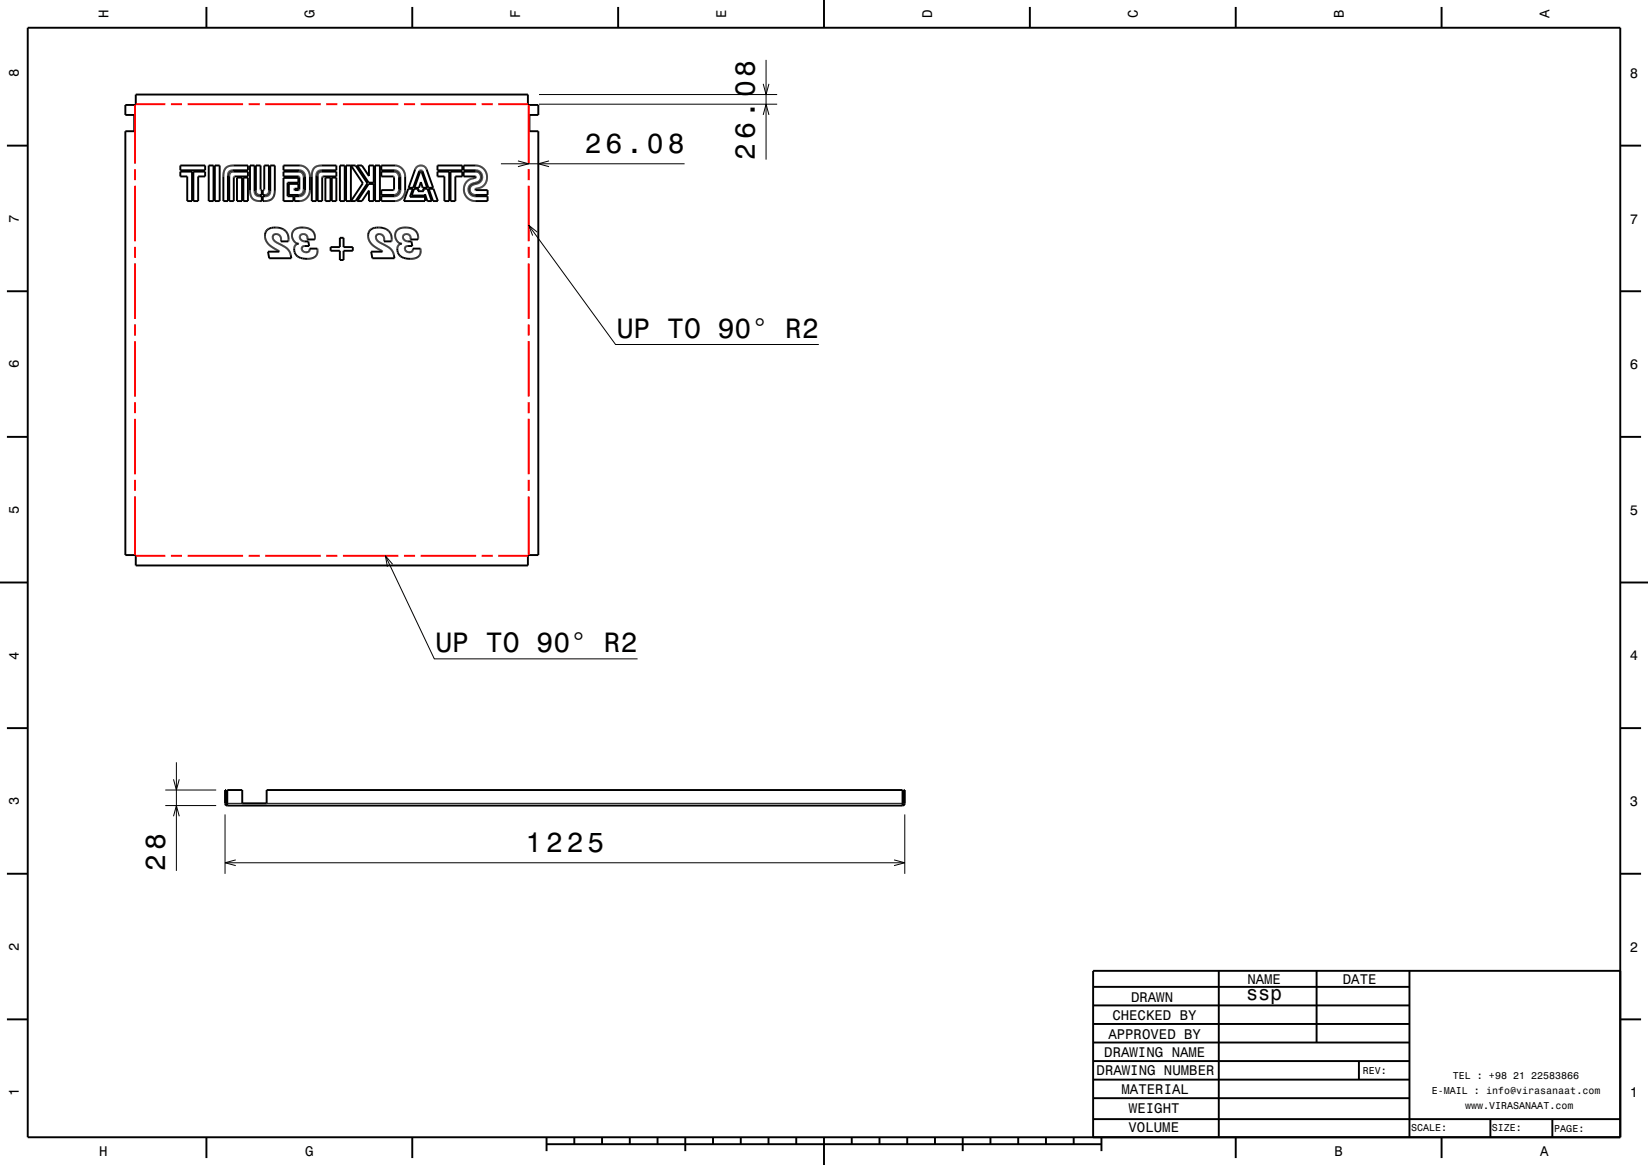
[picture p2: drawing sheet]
<svg xmlns="http://www.w3.org/2000/svg" width="297mm" height="210mm" viewBox="0 0 297 210" stroke-linecap="round" stroke-linejoin="round" font-family="sans-serif">
<g fill="none" stroke="#000" stroke-width=".18">
<path d="M97.1 17h43M97.1 18.8h43M137.5 15.1l.6 1.9 .5-1.9M138.1 10.8v18M90.3 29.5h33.1M93.3 29l2 .5-2 .5M98.9 29l-1.9 .5 1.9 .5M137.5 20.7l.6-1.9 .5 1.9M95.3 40.6l15.6 21.5h36.7M96.8 41.9l-1.5-1.3 .7 1.9M69.5 100.2l8.8 18.6h36.6M70.8 101.7l-1.3-1.5 .3 2"/>
<path d="M31.8 137.4v19.6M29.8 145.2h9.2M29.8 142.4h9.2M31.3 147.1l.5-1.9 .5 1.9M31.3 140.5l.5 1.9 .5-1.9M40.6 146.8v10.7M40.6 155.5h122.5M41 144.8h2.7M42.5 155l-1.9 .5 1.9 .5M48.1 144.8h114.6M161.1 155l2 .5-2 .5M163.1 146.8v10.7"/>
</g>
<g fill="none" stroke="#000" stroke-width=".35">
<path d="M5 5h287v200h-287zM22.6 18.9h1.9v-1.9h70.6v1.9h1.9v1.8h-1.6v3h1.6v76.4h-1.9v1.8h-70.6v-1.8h-1.9v-76.4h1.6v-3h-1.6zM37.2 1.3v3.7M74.3 1.3v3.7M111.4 1.3v3.7M148.5 0v5M185.6 1.3v3.7M222.7 1.3v3.7M259.8 1.3v3.7M1.2 26.3h3.8M32.5 30.9h2.1v5.3h-.9v-4.4h-1.2zM32.5 29.8h4.5v.9h-4.5z"/>
<path d="M34.8 30.9h2.2v.9h-1.3v4.4h-.9zM37.6 29.8h.9v6.4h-.9zM38.7 29.8h.9v6.4h-.9zM41.1 31.3h.1M41.3 31.7v4.5h.8v-4.3M41.3 31.7h.1M41.3 31.6h.1M41.3 31.5v.2M41.3 31.5v.1M41.3 31.4v.1M41.4 31.4h-.1M41.4 31.3v.1"/>
<path d="M41.6 30.8l-.4 .3-.1 .5M41.6 30.8l3.1-.1v-.9h-2.9a1.54 1.54 0 0 0-1.5 1.9v4.5h.8v-4.7M41.6 30.8h.1M41.6 31l-.2 .3M41.6 31l3.1-.1v.9l-2.5 .1M41.6 31h.1M41.7 31h.1M41.8 31h.1M42.1 31.9h.1M42.2 31.9h-.1M42.2 31.8v.1M42.7 32h.9v4.2h-.9z"/>
<path d="M43.9 32h.8v4.2h-.8zM45.9 34.5v.3M45.9 34.6v-4.8h-.8v4.5l.1 .9 .2 .5 .5 .4 1.3 .1v-.8l-1-.2M45.9 34.7h.1M45.9 34.8v.1M45.9 34.9h.1M45.9 34.9l.3 .3M46.1 35.1v.1M46.1 34.4v.1M46.1 34.5v.2M46.1 34.5v.1M46.1 34.6v.1"/>
<path d="M46.1 34.7l.2 .3M46.2 35.2h.1M46.3 35h.1M46.4 35v.1M46.8 35.1h.1M47 34.2v-4.4h-.9v4.7M47 34.2h.1M47 34.3h.1M47.1 34.3h.1v.8h-.8M47.5 34.3h-.1v.8h.5M47.5 34.3h.1M47.6 34.3v-4.5h.9v4.7"/>
<path d="M47.6 34.3h-.1M47.6 34.2h.1M47.6 34.1h.1M47.8 35.1h.1M48 35.1h-.1M48.1 35.1h-.1M48.1 35.1h.1M48.2 35.1h-.1M48.2 35.3h-.1M48.2 35v.1M48.2 35h.1M48.3 35h-.1"/>
<path d="M48.3 35.3h-.1M48.3 35h.1M48.3 35.3h.1M48.4 34.7l-.1 .3M48.4 34.6v.1M48.5 34.5v.1M48.5 34.5l-.1 .2M48.5 34.4v.1M48.6 35l-.3 .3M48.6 34.9v.1M48.7 34.8l-.1 .1M48.7 34.7v.1"/>
<path d="M48.7 34.6v-4.8h.8v4.5a1.71 1.71 0 0 1-2.1 1.9v-.8l.7-.1M48.7 34.5v.2M51.1 32.1h2.7v.8h-2v2.5h1.1v.8h-1.8zM53 34.2h.1M53 34.1l.1 .2M53 34v.2M53.1 34.3h.7M53.1 34h-.1M53.1 34.3h.1M53.1 34h.7v-.9h-1.7v2h1.8l.5-.1M53.1 34h.1M53.8 31.8h-2.7v-.9h2.8a.92 .92 0 0 1 .8 1"/>
<path d="M53.8 31.8h.1M53.9 31.8h.1M53.9 34.3h-.1M53.9 34.2v.1M53.9 31.8v.1M53.9 31.9h.1M53.9 34.2h.1M53.9 31.9v2.3M53.9 34.1v.1M54.1 31h.1M54.2 35.1h-.1M54.4 34.9v.1"/>
<path d="M54.4 30.8h.1M54.4 35.2v.1M54.5 31.2h.1M54.5 34.9h.1M54.7 31.5h.1M54.7 31l-.7-.3h-2.9v-.9h3.1l.6 .2a2 2 0 0 1 1.1 1.8v2.5a1.93 1.93 0 0 1-1.8 1.9h-1v-.8h.8a1.03 1.03 0 0 0 1-.7M54.7 31v.1M54.7 34.5l-.3 .4M54.7 31.6h.1M54.7 34.5h.1M54.7 31.1l.3 .6-.1 2.9M54.7 31.1h.1"/>
<path d="M54.7 31.8v2.7M54.7 34.2v.1M54.7 34.1v.1M54.8 35h-.1M54.9 31.3h.1M54.9 34.7v.1M54.9 34.6v.1M55 31.6v.1M55 34.4h.1M57 31.4v.1M57 31.4h.1M57 31.3v.1"/>
<path d="M57.1 31.3h-.1M57.2 31h.1M57.3 30.9h-.1M57.3 31.5h.1M57.3 31.5v4.7h.8v-4.3M57.3 31.4h.1M57.3 31.4v.1M57.3 30.9h.1M57.3 31.3v.1M57.4 31.2l-.1 .1M57.4 31.2h.1M57.4 30.8h.1"/>
<path d="M57.4 31.1v.1M57.5 31.1h.1M57.5 31.1l-.1 .1M57.6 31l-.1 .1M57.6 31h.1M57.7 31h-.1M57.7 31l2.9-.1v.9h-2.4M57.7 31h.1M57.7 30.7l-.4 .2-.2 .4M57.8 30.7h2.8v-.9h-2.7a1.6 1.6 0 0 0-1.7 2v4.4h.8v-4.7M57.8 30.7h-.1M58.1 31.9h.1"/>
<path d="M58.1 31.8v.1M58.1 31.8h.1M58.2 31.8h.1M58.6 32h1v4.2h-1zM59.8 32h.8v4.2h-.8zM61.3 29.8h.8v6.4h-.8zM62.4 29.8h1.7l2.1 3.2-2.1 3.2h-1.7zM63.2 29.8l2.2 3.2-2.2 3.2zM64.4 29.8h.8l1.3 1.9v-1.9h.9v3.1h-1zM66.4 33.2h1v3h-.9v-1.9l-1.3 1.9h-.8zM67.6 29.8h.9v6.4h-.9zM70.9 31.8h-2.2v-.9h2.4a.91 .91 0 0 1 .8 1"/>
<path d="M70.9 31.8l.1 .1M70.9 31.8h.1M71 34.2l-2.3 .1v.8h2.4l.4-.1M71 31.9h.1M71 34.2h.1M71 31.9v2.3M71 32h.1M71 34.1h.1M71.2 30.9v.1M71.2 35.1h.1M71.3 31h.1M71.3 35.1h.1"/>
<path d="M71.6 34.9l-.1 .1M71.6 30.8h.1M71.6 35.2v.1M71.6 31.2h.1M71.6 34.9h.1M71.8 31.5h.1M71.8 31l-.6-.3h-2.5v-.9h2.6l.7 .2a1.99 1.99 0 0 1 1 1.8v2.6a1.92 1.92 0 0 1-1.7 1.8h-2.6v-.8h2.4a1.03 1.03 0 0 0 1-.7M71.8 31l.1 .1M71.8 34.5l-.2 .4M71.9 34.5h-.1M71.9 31.1l.2 .7v2.8M71.9 31.7h.1"/>
<path d="M71.9 34.4h.1M71.9 31.1h.1M71.9 31.8h.1M71.9 34.2v.1M71.9 31.9v2.3M71.9 31.9h.1M71.9 34.1v.4M71.9 35h.1M72 31.3h.1M72 34.7v.1M72.1 34.6v.1M73.6 34h.8l-.5 1.5h2.7v.7h-3.8z"/>
<path d="M74.6 34h.8l-.1 .5h1.1l-.2-.5h.8l.8 2.2h-.8l-.4-1.2v.2h-2.4zM74.9 30.4h.1M75.4 29.9h-.1M75.6 30.8l-.1 .1M75.6 30.8h.1M75.6 29.9h.1M75.7 30.8h-.1M75.7 31h.1M75.7 31l-1 2.8h.8l.4-1 .3 1h.8l-1-2.8M75.8 31h-.1M75.8 30.7l-.2 .1M75.8 30.9v.1"/>
<path d="M75.8 30.7l.3 .1M75.8 30.7h.1M75.8 30.9h.1M75.9 30.9l.1 .1M75.9 30.9v.1M75.9 30.9h.1M75.9 30.7h.1M75.9 31h.1M76.1 30.8h.1M76.1 30.8v.1M76.2 29.9a1.1 1.1 0 0 0-1.4 .6l-1.2 3.3h.9l1-2.9M76.2 29.9h.1"/>
<path d="M76.2 29.9l.6 .4M76.3 29.9h.1M76.8 30.3l.1 .2M76.9 30.5l1.2 3.3h-.9l-1.1-2.9M77.3 34h.8l.8 2.2h-.9zM78.8 30.9h2.2v5.3h-.9v-4.4h-1.3zM78.8 29.8h4.5v.9h-4.5zM81.2 30.9h2.1v.9h-1.2v4.4h-.9zM84.7 32.3h.1M84.7 32.3l-.7 .6-.4 1a2.08 2.08 0 0 0 2 2.3h2.3v-.8h-2.4l-.5-.2a1.19 1.19 0 0 1-.6-1.2 1.19 1.19 0 0 1 .9-1M84.7 34.6h.1M84.8 32.3h-.1"/>
<path d="M84.8 32.3h.1M84.9 32.3h-.1M84.9 32.2h.1M84.9 33.2h.1M85 32.2l-.1 .1M85 34.9h.1M85 32.2h.1M85.1 32.2h.1M85.1 32.2h-.1M85.2 32.2h.1M85.4 33l-.2 .1M85.5 33.2l-.6 .3-.2 .7a.91 .91 0 0 0 .6 .9"/>
<path d="M85.6 33.2h-.1M85.6 33h.1M85.6 34.1v.1M85.6 34.2h.1M85.6 34.1h.1M85.6 34.2l.1 .1M85.7 34.2v.1M85.7 34.1h-.1M85.7 32.1l-.6 .1M85.7 31.8h.1M85.7 32v.1M85.7 33.2h.1"/>
<path d="M85.7 34v.1M85.7 34.3h2.2v.8h-2.7M85.7 34h.1M85.7 31.8l.1 .1M85.7 32h.1M85.8 32h-.1M85.8 31.8v.1M85.8 32h.1M85.8 34h-.1M85.8 31.9v.1M85.8 31.9h.1M85.8 34h.1"/>
<path d="M85.9 34h.1M86 33.1l-.4 .1M86 33.1h-.1M86 31h.1M86 33.1h.1M86.1 32.8l-.8 .2M86.1 31h.1M86.2 32.8l-.2 .1M86.2 33.9h.1M86.3 33h-.1M86.3 31.1l-.5-.2h-2.2v.9h2.1M86.3 31.1h.1"/>
<path d="M86.3 31.1l.2 .2M86.3 30.9h.1M86.3 31.1l.1 .1M86.4 32.7h-.1M86.4 33.9h-.1M86.4 32.9h.1M86.4 32.6h.1M86.5 33.9h-.1M86.5 31.3h.1M86.5 32.5h.1M86.5 31.3a1.15 1.15 0 0 1 0 1.2M86.5 32.5l-.4 .3"/>
<path d="M86.6 32.7h.1M86.6 33.8l-.8 .2M86.7 33.8h-.1M86.7 33.8h.1M86.8 33.8h-.1M86.8 32.5l-.3 .4-.5 .2M86.8 32.5a1.2 1.2 0 0 0-1.1-1.8h-2.1v-.9h2.2a2.12 2.12 0 0 1 1.9 1.6 2.12 2.12 0 0 1-.8 2.3M86.8 32.5h.1M86.8 33.7v.1M86.9 33.7h-.1M292 26.3h3.8M1.2 52.5h3.8"/>
<path d="M50.3 45.3l-1.1-.6a2.29 2.29 0 0 1-1.2-3.2 2.4 2.4 0 0 1 4 1.2v.8h-1.4a.87 .87 0 0 0-.3-1.1 .87 .87 0 0 0-1.1 .1 1.17 1.17 0 0 0 .8 1.3l1.3 .7a2.18 2.18 0 0 1 1.1 1.5l.1 .6h-4l-.2-1.2h2M50.3 45.3h.1M50.3 45.3v.1M50.3 45.4h.1M50.6 43.5h.1M50.6 43.4h.1M50.7 43.2v.1M55.4 43.1h.1M55.4 43a.69 .69 0 0 0-.6-.8 .69 .69 0 0 0-.7 .8l.6 .5h.9l.1 .8h-.8a.57 .57 0 0 0-.5 .7 .57 .57 0 0 0 .7 .5l.6-.2 .1-.3M55.4 43v.1M55.8 44.8h.1M55.8 44.8v.2"/>
<path d="M55.8 44.9h.1M56.8 43l-.1 .2h-1.3v-.1M56.8 43a1.9 1.9 0 0 0-2.4-2 1.51 1.51 0 0 0-1.8 1.2 1.51 1.51 0 0 0 1.2 1.8 .8 .8 0 0 0-.8 .9 1.73 1.73 0 0 0 1.9 1.7l.5 .1a1.45 1.45 0 0 0 1.8-1.9h-1.4M56.8 43h.1M56.8 42.9h.1M61.2 42.9h.7v1.6h1.7v.7h-1.7v1.7h-.7v-1.7h-1.6v-.7h1.6zM66.6 41.5a2.4 2.4 0 0 1 4 1.2l-.1 .8h-1.3v-.2a.85 .85 0 0 0-.4-1 .85 .85 0 0 0-1 .2 1.19 1.19 0 0 0 .8 1.3 4.4 4.4 0 0 1 2.1 1.5l.4 1.3h-4l-.2-1.2h2l-.8-.6a2.4 2.4 0 0 1-1.5-3.3zM68.9 45.4h.1M72.7 42.5a.81 .81 0 0 0 .8 1h.7l.1 .8h-.8a.57 .57 0 0 0-.5 .7 .57 .57 0 0 0 .7 .5l.5-.2 .2-.3M72.7 42.4v.1M72.7 42.4h.1M72.8 42.3l.1-.1a.75 .75 0 0 1 1.1 .8"/>
<path d="M72.8 42.3l-.1 .1M74 43.1l1.3 .1a1.81 1.81 0 0 0-2-2.2 1.59 1.59 0 0 0-2.1 1.4 1.52 1.52 0 0 0 1.2 1.6 .81 .81 0 0 0-.8 .9 1.73 1.73 0 0 0 1.9 1.7l.5 .1a1.46 1.46 0 0 0 1.8-1.9h-1.4M74 43.1h.1M74 43v.1M74 43h.1M74.4 44.8v.1M74.4 44.9v.1M75.4 42.9h.1M292 52.5h3.8M1.2 78.8h3.8M292 78.8h3.8M0 105h5"/>
<path d="M292 105h5M1.2 131.3h3.8M292 131.3h3.8M1.2 157.5h3.8M41 145l-.2-.2v-2.4h-.2v2.4v.2l.4 .2M41 145.2v-2.8h2.7v2.4h4.4v-2.4h114.6v2.8M41 145.2h121.7M162.7 145l.2-.2v-2.4h.2v2.4l-.2 .3-.2 .1M292 157.5h3.8M197 177.9h57M219.6 174.9v30M237.3 175v12.9"/>
<path d="M254 175v30M292 175h-95v30M1.2 183.8h3.8M197 181.2h57M197 184.6h57M197 187.9h57M197 191.3h57M197 194.6h57M197 198h57M244.9 191.3v3.3M292 183.8h3.8M37.2 205v3.8"/>
<path d="M74.3 205v3.8M98.5 206.3h100M98.5 205v2.5M103.5 205v1.3M108.5 205v1.3M113.5 205v1.3M118.5 205v1.3M123.5 205v2.5M128.5 205v1.3M133.5 205v1.3M138.5 205v1.3M143.5 205v1.3"/>
<path d="M148.5 205v5M153.5 205v1.3M158.5 205v1.3M163.5 205v1.3M168.5 205v1.3M173.5 205v2.5M178.5 205v1.3M183.5 205v1.3M188.5 205v1.3M193.5 205v1.3M197 201.7h95M198.5 205v2.5"/>
<path d="M222.7 205v3.8M259.8 205v3.8M268.6 201.7v3.3M279.8 201.8v3.2"/>
</g>
<g fill="none" stroke="#f00" stroke-width=".35">
<path d="M24.3 18.9v10.6M24.5 18.8h5.3M30.8 18.8h2M33.8 18.8h10M44.8 18.8h2M47.8 18.8h10M58.8 18.8h2M61.8 18.8h10M72.8 18.8h2M75.8 18.8h10M86.8 18.8h2M89.8 18.8h5.3"/>
<path d="M95.3 18.9v10.6M24.3 30.5v2M24.3 33.5v10M95.3 30.5v2M95.3 33.5v10M24.3 44.5v2M24.3 47.5v10M24.3 58.5v2M95.3 44.5v2M95.3 47.5v10M95.3 58.5v2M24.3 61.5v10"/>
<path d="M24.3 72.5v2M24.3 75.5v10M95.3 61.5v10M95.3 72.5v2M95.3 75.5v10M24.3 86.5v2M24.3 89.5v10.6M95.3 86.5v2M95.3 89.5v10.6M24.5 100.2h5.3M30.8 100.2h2M33.8 100.2h10"/>
<path d="M44.8 100.2h2M47.8 100.2h10M58.8 100.2h2M61.8 100.2h10M72.8 100.2h2M75.8 100.2h10M86.8 100.2h2M89.8 100.2h5.3"/>
</g>
<g font-size="5">
<text x="105.4" y="27.5">26.08</text>
<text x="136.1" y="28.8" transform="rotate(-90 136.1 28.8)">26.08</text>
<text x="111.1" y="60.9">UP TO 90° R2</text>
<text x="78.5" y="117.6">UP TO 90° R2</text>
<text x="94.7" y="153.5">1225</text>
<text x="29.8" y="157" transform="rotate(-90 29.8 157)">28</text>
</g>
<text font-size="3.6" x="224.6" y="180.3">ssp</text>
<g font-size="2.5">
<text x="19.6" y="3.3" transform="rotate(-90 19.6 3.3)">H</text>
<text x="56.7" y="3.3" transform="rotate(-90 56.7 3.3)">G</text>
<text x="93.8" y="3.3" transform="rotate(-90 93.8 3.3)">F</text>
<text x="130.9" y="3.3" transform="rotate(-90 130.9 3.3)">E</text>
<text x="168" y="3.3" transform="rotate(-90 168 3.3)">D</text>
<text x="205.1" y="3.3" transform="rotate(-90 205.1 3.3)">C</text>
<text x="242.2" y="3.3" transform="rotate(-90 242.2 3.3)">B</text>
<text x="279.3" y="3.3" transform="rotate(-90 279.3 3.3)">A</text>
<text x="3.4" y="13.9" transform="rotate(-90 3.4 13.9)">8</text>
<text x="293.7" y="14">8</text>
<text x="3.4" y="40.1" transform="rotate(-90 3.4 40.1)">7</text>
<text x="293.7" y="40.3">7</text>
<text x="3.4" y="66.4" transform="rotate(-90 3.4 66.4)">6</text>
<text x="293.7" y="66.5">6</text>
<text x="3.4" y="92.6" transform="rotate(-90 3.4 92.6)">5</text>
<text x="293.7" y="92.8">5</text>
<text x="3.4" y="118.9" transform="rotate(-90 3.4 118.9)">4</text>
<text x="293.7" y="119">4</text>
<text x="3.4" y="145.1" transform="rotate(-90 3.4 145.1)">3</text>
<text x="293.7" y="145.3">3</text>
<text x="3.4" y="171.4" transform="rotate(-90 3.4 171.4)">2</text>
<text x="293.7" y="171.5">2</text>
<text x="224.8" y="177.3">NAME</text>
<text x="242" y="177.3">DATE</text>
<text x="200.5" y="183.9">CHECKED BY</text>
<text x="203.8" y="180.5">DRAWN</text>
<text x="199" y="190.6">DRAWING NAME</text>
<text x="199.7" y="187.2">APPROVED BY</text>
<text x="3.4" y="197.6" transform="rotate(-90 3.4 197.6)">1</text>
<text x="197.6" y="193.8">DRAWING NUMBER</text>
<text x="202.1" y="197.2">MATERIAL</text>
<text x="293.7" y="197.8">1</text>
<text x="203.5" y="200.6">WEIGHT</text>
<text x="17.9" y="208.4">H</text>
<text x="55" y="208.4">G</text>
<text x="203.4" y="204.1">VOLUME</text>
<text x="240.5" y="208.4">B</text>
<text x="277.6" y="208.4">A</text>
</g>
<g font-size="1.8">
<text x="245.6" y="193.6">REV:</text>
<text x="258" y="197.2">E-MAIL : info@virasanaat.com</text>
<text x="261.8" y="194.6">TEL : +98 21 22583866</text>
<text x="254.3" y="203.9">SCALE:</text>
<text x="264" y="199.9">www.VIRASANAAT.com</text>
<text x="268.8" y="203.9">SIZE:</text>
<text x="280.1" y="204">PAGE:</text>
</g>
</svg>
